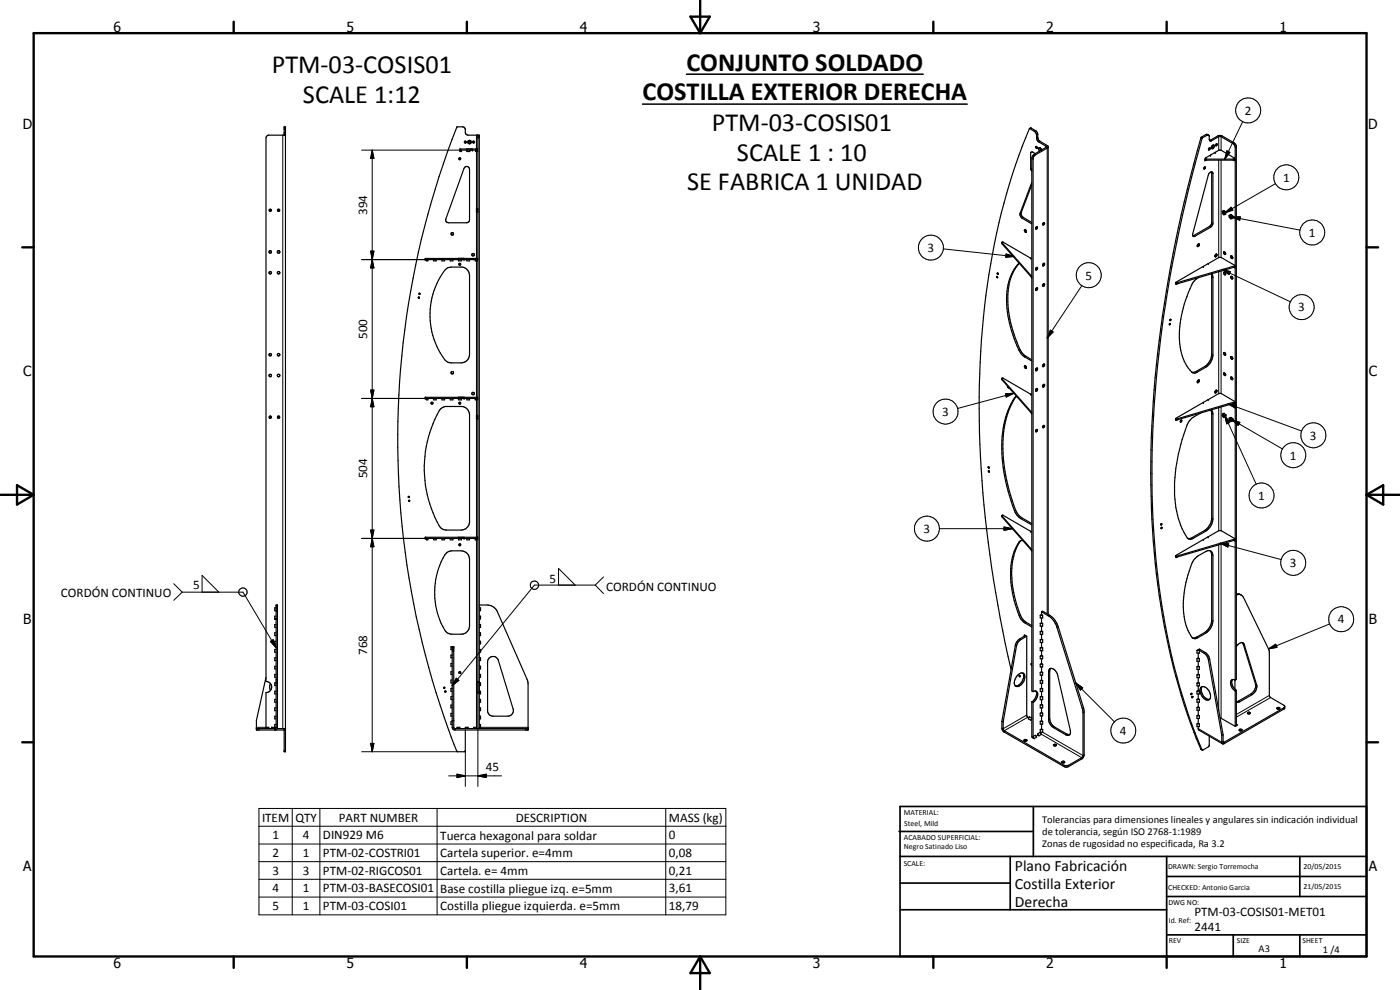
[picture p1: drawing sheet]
<svg xmlns="http://www.w3.org/2000/svg" width="420mm" height="297mm" viewBox="0 0 420 297" stroke-linecap="round" stroke-linejoin="round" font-family="sans-serif">
<g fill="none" stroke="#000" stroke-width=".35">
<path d="M308.9 38.6l1.9 1.2 .3 .8v1l.4 .8 2.6 1.6-.1 .2-3.8 2.2-.5 1.1v159.8l.3 .2M308.9 38.6a201.2 201.2 0 0 0-14.7 70.2 343 343 0 0 0 9.2 92.1M309.3 38.4h.1M309.3 38.4l-.4 .2M309.4 38.4l1.8 1.2 .5 2.4 2.8 1.9-.1 .5-3.7 2.1-.7 1v160M85.3 40.6v-2.5h.4v187.5h-.4v-6.6M85.7 40.6h-5.2l-.5 .3-.2 .5v163.1l.7 .1 .7 .5M137.7 47.5l.5-.1v.5h-.4zM138 45h5.4M139.4 50.3a.83 .83 0 0 1 .9-.3 .83 .83 0 0 1 .6 .8v15.4l-.2 .4-.6 .2h-5.5a.85 .85 0 0 1-.8-1.1zM140.2 45v.5h.8v-.5M140.8 42.3l.4 .3-.2 .3-.4-.3z"/>
<path d="M142.7 45v.5h.3v-.5l.4 .5M143.4 44.7h-5.4v.8h.5v-.5M143.4 40.6v178M309.3 50.5l.4 .2M309.4 50.9l.3 .5M309.5 51h.2M309.5 51l.2 .1M309.7 55.4l-3.3 8.6 .4 1 2.9 1.8M309.7 54.7l-3.6 9.5 .5 1.2 3.1 1.8M310.7 46.1l-.9-.5-.5 .2v5l.2 .2M310.8 44l.5 .2v.4l-.3-.2zM311 43.9l.1 .3"/>
<path d="M311.1 44.2v.2M311.1 44.2l.2 .3-.1-.1M312.2 44.5l.3 .5h-.2zM312.6 45a.47 .47 0 0 0-.3-.6 .47 .47 0 0 0-.6 .3l.4 .6M314.6 44.1v140.2M361.3 50.3l.3-.2 .2 .1-.4 .5zM361.6 47.8v.5l.3-.3M361.6 47.8l.2 .2M361.7 47.5l.3 .3h8.2l.3-.3M361.7 47.8h-.1M361.9 48l-.1-.6 3.9-2.3 .5-.1 4.2 2.4 .1 .5-.3 .1M361.9 48h8.3"/>
<path d="M362.7 40.6l-.5-.3-1.7 .8a372.6 372.6 0 0 0-15.2 100.8 222.3 222.3 0 0 0 11.1 72.4l2.6 7.2 1.4 3.2 .4 .3M362.7 44.6l.3-.2a.37 .37 0 0 1 .1 .4 .37 .37 0 0 1-.4 .2zM362.8 40.6l.3 1.6 .4 .1 2.4-1.4h.4l3.7 2.2 .7 1v160M362.8 40.6l-.4-.1-1.5 .9a380.2 380.2 0 0 0-15.2 97.2 224 224 0 0 0 12 78.7l3.1 7.7 2.1-1.2v-2.9M362.9 51.9l.8-.3 .3 .5v15.1l-.7 1-4.7 2.7a.5 .5 0 0 1-.6-.1 .5 .5 0 0 1 0-.7zM363 42.1l2.6-1.4h1l3.8 2.1 .6 1.1v159.9l-.3 .3M363 44.4l-.3 .5zM363.5 51.6l.1 15.4-.7 1-4.9 2.8M363.5 44.2l.4-.6a.33 .33 0 0 1 0 .5 .33 .33 0 0 1-.4 .1M363.8 43.7l.2-.1a.42 .42 0 0 1 .5 .2 .42 .42 0 0 1-.3 .6l-.2 .2-.5-.2zM364.9 43.8h.1M364.9 43.2h.2a.31 .31 0 0 1 .2 .4 .31 .31 0 0 1-.4 .2z"/>
<path d="M370.5 47.8h.2M370.7 47.8v.5l-.4-.3M370.7 47.8l-.3 .2M81 62.9l.3 .1-.1 .2h-.3zM83.5 62.9h.2v.3h-.3zM128 77.9v.4h.4v-.4M130.1 77.9v.4h.8v-.4M132.6 77.9v.4h.8v-.4M135.1 77.9v.4h.8v-.4M137.6 77.6h1.7M137.6 77.9v.4h.9v-.4M137.9 79l.3 .2-.2 .4-.3-.3z"/>
<path d="M140.1 77.9v.4h.8v-.4M142.6 77.9v.4h.4v-.4l.4 .4M143 62.8h.4M143 63.4h.4M143.4 77.6h-15.8v.3h15.8M143.4 62.7l-.4-.1v1h.4M143.4 62.9v.6M300.7 72.8l8.8 10M305.8 79a16.7 16.7 0 0 0-3.6 13.5 33.4 33.4 0 0 0 4.5 13.9l3 1.9M305.8 78.9v.1M305.9 79a17 17 0 0 0-3.3 13.6 33.5 33.5 0 0 0 4.4 13.6l2.7 1.7M307.5 69l.4 .7z"/>
<path d="M307.5 69a.41 .41 0 0 1 .5 .2 .41 .41 0 0 1-.2 .5l-.3-.3zM309.7 77.6l-8.7-5-.3 .1v.4l9 10.1M311 68.1l-.2 .4M311.1 68.1h.2l.1 .3-.5 .3-.1-.2zM312.9 79.5h.1M313.1 79.1l.2-.1a.4 .4 0 0 1 .1 .5 .4 .4 0 0 1-.5 .1zM313.1 66.8h.2a.38 .38 0 0 1 .1 .5 .38 .38 0 0 1-.4 .1zM313.2 79l-.3 .5M359.8 73.2l-.4 .8M359.8 73.2l.1 .5-.5 .3M359.9 73.2a.49 .49 0 0 0-.5 .3 .49 .49 0 0 0 0 .5M359.9 73.3l-.1 .4-.4 .3"/>
<path d="M362.6 79.1l3.1-1.8 .5-.1 4.3 2.4M362.6 79.1l-9.8 5.7M364.6 77h.1M364.9 77h-.3M365.2 76.3l-.5 .7M365.2 76.3v.3M365.2 76.3l-.4 .1-.2 .6M365.2 76.3v.1M365.2 76.6l-.2 .3M365.2 76.6l-.6 .4M366.8 63.4v.5l.4 .5h.4M367.1 63.7l.2 .4-.2-.1z"/>
<path d="M367.2 63.4l.4 .5M367.2 63.4h-.4M367.2 75.6l.5 .2v.6l-.4-.3zM367.2 63.2h.1M367.2 63.2h.3M367.2 63.2l-.4 .2M367.5 63.2l.4 .5M367.5 63.2l-.3 .2M367.6 75.6l.2 .5M367.6 63.9v.5M367.9 63.7v.5l-.3 .2M367.9 63.7l-.3 .2"/>
<path d="M368.9 64.6h.4M368.9 64.6v.6l.4 .5 .4-.1M369.1 64.9l.3 .2v.2zM369.3 64.4l-.4 .2M369.3 64.6l.4 .5M369.3 64.4v.1M369.4 76.8a.5 .5 0 0 1 .5 .3 .5 .5 0 0 1-.1 .5l-.4-.3zM369.6 64.4l.4 .5M369.6 64.4l-.3 .1M369.6 64.4l-.3 .2M369.7 65.1v.5M369.7 76.8l.3 .5"/>
<path d="M370 64.9v.5l-.3 .2M370 64.9l-.3 .2M370.5 79.6h.1M370.6 79.6v.4M370.6 79.7l-17.5 5.2-.3-.1M370.6 80v.4l-.4-.2M370.6 80l-17.5 5.2M125.6 89.1l.3 .1-.2 .3-.2-.2zM125.8 88h.2v.3h-.2zM133.7 80.9l1.4-.7 3.7-.1a2.57 2.57 0 0 1 2.1 2.5v23.8a2.55 2.55 0 0 1-2.5 2.5h-2.9l-1.2-.3a17.5 17.5 0 0 1-4.9-10.1 22.2 22.2 0 0 1 4.3-17.6zM299.1 83l.3 .3zM299.3 83v.1"/>
<path d="M299.4 81.9l-.1 .3 .2 .1 .1-.1M299.4 81.9l.2 .3M299.4 82l.2 .2M309.4 83l.3 .4M309.5 82.8h.1M309.6 82.8h.1M311 80.3l.3-.1 .1 .3-.5 .5zM311 86.5l.3-.1a.51 .51 0 0 1 0 .5 .51 .51 0 0 1-.5 .2zM311.1 80.3l-.3 .5M311.1 86.4l-.3 .5M313 85.3l.2-.2a.36 .36 0 0 1 .2 .5 .36 .36 0 0 1-.5 .2zM313.2 85.2l-.3 .4"/>
<path d="M351.1 97.1l.1 .2-.2 .2-.1-.3M351.1 97.1l-.2 .2M351.1 97.1l-.1 .1M351.1 96l.1 .2M351.2 95.8l.2 .1-.2 .3M351.2 96.2h.1M351.2 95.8l-.1 .2M351.2 95.8l-.1 .3M352.8 84.8v.3l.3 .1M353.4 85.1l-.4 .1M363.5 82.2l.1 .5v24a4.9 4.9 0 0 1-2.1 3.3l-2.8 1.6-1 .1M363.6 82.1l.4 1.2v23.3a4.9 4.9 0 0 1-2.1 3.6l-2.5 1.4a1.44 1.44 0 0 1-2.2-.5 17.9 17.9 0 0 1-3-14.2 37.1 37.1 0 0 1 3.8-12.1l1.7-1.5"/>
<path d="M367.2 81.7l.5 .2 .1 .5-.3 .1zM367.6 81.7l.2 .5M369.4 83a.38 .38 0 0 1 .5 .2 .38 .38 0 0 1-.3 .5zM369.7 83l.3 .4M128 119.5v.5h.4v-.5M130.1 119.5v.5h.8v-.5M132.6 119.5v.5h.8v-.5M135.1 119.5v.5h.8v-.5M137.6 119.2h1.7M137.6 119.5v.5h.9v-.5M140.1 119.5v.5h.8v-.5M141.7 117.8h.6v.6h-.6z"/>
<path d="M142.6 119.5v.5h.4v-.5l.4 .5M143.4 119.2h-15.8v.3h15.8M300.7 113.6l9 10.1M302.4 115.8v.4l.4 .1M305 119a28.5 28.5 0 0 0-3.8 19.6 52.1 52.1 0 0 0 4.1 15.5l1.4 1.3 3 1.7M305.1 119h-.2a19 19 0 0 0-3.8 9.5 48.6 48.6 0 0 0 3.9 25.8l1.3 1.3 3.4 1.9M307.5 109.9l.3 .6M307.5 109.8a.5 .5 0 0 1 .5 .2 .5 .5 0 0 1 0 .5M307.5 109.8l.3 .7M307.5 109.8l.4 .7M307.5 109.7v.2M307.8 110.5h.2"/>
<path d="M307.8 110.5h.1M308 110.5h-.1M309.3 118.2v.1M309.3 118.2l.4 .2M309.3 118.3l-8.3-4.8h-.3v.4l9 10.1M311 110.5l.3-.1 .1 .3-.5 .6zM311 116.7l.3-.1a.49 .49 0 0 1 0 .5 .49 .49 0 0 1-.5 .2zM311.1 116.6l-.3 .5M311.1 110.5l-.3 .5M313 109.6l-.1 .2M313.1 115.4l.3-.1 .1 .2-.3 .6-.3-.1zM313.2 109.3l-.3 .6a.4 .4 0 0 0 .5-.1 .4 .4 0 0 0-.1-.6l-.3 .4"/>
<path d="M313.2 115.4l-.3 .5M359.4 114.2l.3-.2 .2 .2-.3 .6-.3-.1zM359.8 114v.5l-.4 .3 .4-.8M362.6 119.9l3.1-1.8 .5-.1 4.3 2.4M362.6 119.9h.1M362.6 119.9l-9.8 5.7 .3 .1 17.5-5.2M365.2 117.1l-.5 .8M365.2 117.1a.45 .45 0 0 0-.5 .3 .45 .45 0 0 0 .1 .5M365.2 117.1v.1M365.2 117.1v.3M365.2 117.4l-.4 .5M367.2 105.8l.5 .2 .1 .5-.5-.2z"/>
<path d="M367.2 111.9l.5 .2 .1 .5-.5-.2zM367.6 111.9l.2 .5M367.6 105.8l.2 .5M369.4 113.2v-.1a.4 .4 0 0 1 .5 .3 .4 .4 0 0 1-.3 .5zM369.4 107a.4 .4 0 0 1 .5 .3 .4 .4 0 0 1-.3 .4l-.2-.3zM369.7 107.1l.3 .4M369.7 113.2l.3 .5M81 125l.3 .1-.1 .2h-.3zM83.5 125h.2v.3h-.3zM129.4 120.8a.31 .31 0 0 1 .4-.1 .31 .31 0 0 1 0 .5 .31 .31 0 0 1-.4-.1zM132.3 122.6l1.3-.6h5.2a2.57 2.57 0 0 1 2.1 2.5v32a2.55 2.55 0 0 1-2.5 2.5h-4.4l-1.4-.4a21.2 21.2 0 0 1-4-8.8 34.7 34.7 0 0 1 3.7-27.2zM137.7 120.8l.5-.1v.5h-.4z"/>
<path d="M143 124.9h.4M143 125.4h.3M143.3 124.8v-.2h-.3v1.1h.4M143.3 125.5h.1M143.4 125l-.1 .6M309.4 123.8l.3 .4M310.9 129l.5-.1-.4 .7-.2-.2zM311 128.9l-.2 .4M313.1 127.8l-.1 .1M313.1 127.7l.2-.1a.38 .38 0 0 1 .1 .5 .38 .38 0 0 1-.4 .2zM352.8 125.6v.3l.3 .1M353.4 125.9l-.4 .1"/>
<path d="M354.4 126.1v-.1a.28 .28 0 0 1 .2 .4 .28 .28 0 0 1-.4 .1zM360.3 123.9a7.3 7.3 0 0 0-3.5 2.5 52.7 52.7 0 0 0-4.3 18.3 30.2 30.2 0 0 0 2.3 14l1.6 2.8M363.4 123l.2 .7v32.1a4.8 4.8 0 0 1-2.1 3.4l-4 2.3h-1M363.5 123l.4 .6 .1 .6v31.5a4.8 4.8 0 0 1-2.1 3.7l-4.1 2.3-.7 .1-.7-.3M366.8 124.2v.6l.4 .5 .4-.1M367 124.5l.3 .2v.3zM367.2 124.2l.4 .5M367.2 124.2h-.4M367.2 124v.1M367.2 124h.3M367.2 124l-.4 .2M367.5 124l.4 .5"/>
<path d="M367.5 124l-.3 .2M367.6 124.7v.5M367.9 124.5v.6l-.3 .1M367.9 124.5l-.3 .2M368.9 125.5v.5l.4 .5 .4-.1M369.1 125.8l.4 .3-.2 .1zM369.3 125.3l-.4 .2M369.3 125.4l.4 .5M369.3 125.4l-.4 .1M369.3 125.3h.1M369.5 126.1l-.1 .1M369.6 125.3l.4 .4"/>
<path d="M369.6 125.3h-.3M369.6 125.3l-.3 .1M369.7 125.9v.5M370 125.7v.6l-.3 .1M370 125.7l-.3 .2M370.5 120.4h.1M370.6 120.8v.4l-.4-.2M370.6 120.4v.4M370.6 120.8l-17.5 5.2M122.6 150.2l.3-.1 .1 .2-.2 .2zM296.6 141.3h.2l.1 .3zM296.7 140.1l-.1 .3 .3-.1"/>
<path d="M296.7 140.1l.2 .2M296.7 140.1v.1M296.8 140.2l.1 .1M296.8 141.4l.1 .1M296.9 141.5h.1M300.7 154.8l9 10M309.7 159.6l-8.7-5h-.3v.5l8.8 10M348.5 158.4v.2M348.5 158.4l.3-.1-.3 .3M348.5 158.6h.1M348.5 157.1l.2 .1-.1 .3-.2-.2M348.5 157.1l-.1 .3"/>
<path d="M348.5 157.1l-.1 .2M348.6 158.2l-.1 .2M128 161.5v.5h.4v-.5M130.1 161.5v.5h.8v-.5M132.6 161.5v.5h.8v-.5M133.7 166.2l.8-.7 .7-.2h3.2a2.59 2.59 0 0 1 2.5 2.5v20a2.52 2.52 0 0 1-2.5 2.5h-2.8l-1.1-.3a7 7 0 0 1-2.5-4 22.1 22.1 0 0 1 1.7-19.8zM135.1 161.5v.5h.8v-.5M137.6 161.5v.5h.9v-.5M137.8 163.2h.4v.4a.28 .28 0 0 1-.4 .1 .28 .28 0 0 1 0-.5zM140.1 161.5v.5h.8v-.5M142.6 161.5v.5h.4v-.5l.4 .5M143.4 161.2h-15.8v.3h15.8"/>
<path d="M306.3 162.2a13 13 0 0 0-3 8.5 34.9 34.9 0 0 0 2.8 14.7l1.3 1.4 2.3 1.3M306.3 162.2h.7M306.4 162.2a19.1 19.1 0 0 0-2.4 14.5 22.1 22.1 0 0 0 3.2 9.4l2.5 1.6M309.4 165l.3 .4M309.5 165.1h.1M309.6 165.1l.1 .1M352.8 166.8v.3l.3 .1M353.4 167.1l-.4 .1M361.1 161.9h.1M361.1 161.9l-8.3 4.9M362.6 161.1l3.1-1.8 .5-.1 4.3 2.4M362.6 161.1l-1.5 .8"/>
<path d="M363.2 165.3l.5 .4 .3 1v19.6a4.8 4.8 0 0 1-2.1 3.7l-2.4 1.3a1.4 1.4 0 0 1-2.2-.8 20.6 20.6 0 0 1-1.8-13.6l1-4.4 1.7-4.4a7.6 7.6 0 0 1 3.7-2.6 1.02 1.02 0 0 1 1.1-.3 1.02 1.02 0 0 1 .6 1v20.2a4.9 4.9 0 0 1-2.1 3.4l-2.3 1.3-1.4 .3M370.5 161.6h.1M370.6 161.7l-17.5 5.2-.3-.1M370.6 162l-17.5 5.2M370.6 161.6v.4M370.6 161.9h.1M370.6 161.9v.4l-.4-.2M370.6 161.9v.1M371 178.2h.9l.7 .4M371 178.5l1-.1 .6 .2M372.6 178.6l.6 .6 7.7 16 .1 13.8 4.4 2.7 .2 .8-18.5 10.7-.4-.3v-2.2M82.9 184.9h-.4v.8h.4"/>
<path d="M82.9 182.4h-.4v.8h.4M82.9 187.4h-.4v.8h.4M82.9 189.9h-.4v.8h.4M82.9 192.4h-.4v.8h.4M82.9 194.9h-.4v.8h.4M82.9 197.4h-.4v.8h.4M82.9 199.9h-.4v.8h.4M135.7 194.9h-.4v-.8h.9l.1 24.5h22.2M135.7 199.1h-.4v.8h.4M135.7 196.6h-.4v.8h.4M143.8 181.5l2.8 .1a3.2 3.2 0 0 1 2.7 1.9l9 20.6 .2 1v13.9h-21.9l-.6-.2-.3-.6v-24.1M143.8 184.9h.4v.8h-.4"/>
<path d="M143.8 189.9h.4v.8h-.4M143.8 194.9h.4v.8h-.4M143.8 199.9h.4v.8h-.4M143.8 197.4h.4v.8h-.4M143.8 192.4h.4v.8h-.4M143.8 187.4h.4v.8h-.4M143.8 182.4h.4v.8h-.4M146.8 197.5a1.65 1.65 0 0 1 2.8 .6l4.4 14.6a1.67 1.67 0 0 1-1.6 2.2h-4.4a1.6 1.6 0 0 1-1.7-1.4v-15.2zM307.4 190.5l.4 .2-.4 .2zM307.8 190.7l-2.2 1.3-.9 1.4-4 23M307.8 190.7l.3 .2M308.1 190.9v23.8l.7 .7"/>
<path d="M308.1 190.9l-2.4 1.5-.7 1.5-3.9 22.7M309.7 199.1h-.3l.3 .6M312.2 187.1h.7M312.2 187.1v.8h.7v-.8M312.2 184.6v.8h.7v-.8M312.2 189.5v.8h.7v-.8M312.2 191.9v.9h.7v-.9M312.2 194.4v.8h.7v-.8M312.2 196.8v.9h.7v-.9M312.2 199.3v.8h.7v-.8M312.2 191.9h.7M312.2 196.8h.7"/>
<path d="M312.2 199.3h.7M312.2 194.4h.7M312.2 189.5h.7M312.2 184.6h.7M312.6 183.6l.3-.2 2.7 1.6 1.6 2.2 8 25.1 .2 1.1v13.3l-.3 .6-4.6 2.8h-1l-18.3-10.5-.5-.9v-2.3M312.6 183.6l2 1.2a5.8 5.8 0 0 1 2.6 3.4l7.7 24.7v14.2l-4.2 2.5h-1.4l-18-10.4-.2-.4v-2.2M312.6 183.6v.8M312.6 185.4v1.5M312.6 187.9v1.4M312.6 190.3v1.5M312.6 192.8v1.4M312.6 195.2v1.4"/>
<path d="M312.6 197.7v1.4M312.6 186.9l.3 .2M312.6 186.9l-.4 .2M312.6 191.8l.3 .1M312.6 191.8l-.4 .1M312.6 196.6l.3 .2M312.6 196.6l-.4 .2M312.6 199.1l.3 .2M312.6 199.1l-.4 .2M312.6 194.2l.3 .2M312.6 194.2l-.4 .2M312.6 189.3l.3 .2"/>
<path d="M312.6 189.3l-.4 .2M312.6 184.4l.3 .2M312.6 184.4l-.4 .2M359.2 197.6h.7M359.2 195.2v.8h.7v-.8M359.2 197.6v.8h.7v-.8M359.2 195.2h.7M359.6 196v1.4M359.6 198.4v1.5M359.6 194.9l.3-.2a5.1 5.1 0 0 1 2.6 1.9l.5 1.2 4.1 22.7M359.6 194.9l2.2 1.4 .8 1.4 4.1 23M359.6 197.4l.3 .2"/>
<path d="M359.6 197.4l-.4 .2M359.6 194.9l.3 .3M359.6 194.9l-.4 .3M359.6 199.9l.3 .2M359.6 199.9l-.4 .2M371 194.1a1.57 1.57 0 0 1 2.2-1.1l3.9 12.5a2.89 2.89 0 0 1-1.3 2.9l-3.7 2.2-1.1 .1M372.9 192.8l3.9 12.5a3 3 0 0 1-1.4 2.9l-4.4 2.4M79.8 203.2l-2.8 13v2.8h8.7M79.8 218.2h.9v.4M81.2 205.1l.3 .9-.3 1.1M81.2 207.1l-.7 .6-.7 .1v10.8M81.2 205.1l-.3 .9 .3 1.1"/>
<path d="M81.5 218.6v-.4h.9v.4M82.9 212.4h-.4v.8h.4M82.9 209.8h-.4v.9h.4M82.9 207.4h-.4v.8h.4M82.9 218.2l-.3 .4h-5.6M82.9 218.2v-36.7h.4l-.1 37.1M82.9 202.4h-.4v.8h.4M82.9 204.9h-.4v.8h.4M82.9 214.9h-.4v.8h.4M82.9 217.4h-.4v.8h.4M83.2 218.6h2.5M83.2 218.6l-.7 .4"/>
<path d="M133.3 206.2l.2 .1-.2 .2-.2-.1zM135.7 211.5h-.4v.9h.4M135.7 209h-.4v.8h.4M135.7 206.5h-.4v.9h.4M135.7 204h-.4v.9h.4M135.7 214h-.4v.9h.4M135.7 216.5h-.4v.9h.4M135.7 201.5h-.4v.9h.4M135.7 216.2h.5M137.1 218.6v-.4h.9v.4M137.8 201.5h.4v.4a.29 .29 0 0 1-.4 .1 .29 .29 0 0 1 0-.5zM139.6 218.6v-.4h.9v.4"/>
<path d="M142.1 218.6v-.4h.9v.4M143.4 204.5h.4M143.4 207.8h.4M143.8 218.6v-178l-3.5-.1-.6-.6-.3-1.6-.6-.2h-1.6a254.8 254.8 0 0 0 0 187.4l2.1 .1 .3-.3v-6.3M143.8 212.4h.4v.8h-.4M143.8 209.8h.4v.9h-.4M143.8 207.4h.4v.8h-.4M143.8 204.9h.4v.8h-.4M143.8 214.9h.4v.8h-.4M143.8 217.4h.4v.8h-.4l.4 .4M143.8 202.4h.4v.8h-.4M300.7 216.4l.4 .2"/>
<path d="M304.4 205.1l.1 .4M306 202.7l.1 .2M306.1 202.7l-.3 .2 .3 .2v-.2M306.1 202.7v.1M306.1 202.9h.1M306.9 201.9a2.8 2.8 0 0 1-2.2 3.9M306.9 201.9a1.93 1.93 0 0 1 0 3 1.53 1.53 0 0 1-2.2 .8l-.3-.7M306.9 201.9a3 3 0 0 0-2.5 3.1M308.9 215.1l.8 .4-.4 .6-.7-.4zM309.7 210.6l.3 .2M309.7 210.6v10.6l.3 .2M309.7 215.9l-.4 .2"/>
<path d="M310 207.5l.5-.2a1.15 1.15 0 0 1 1 .8 1.15 1.15 0 0 1-.3 1.2l-1.2 1.5M310 210.8v10.6M310.8 207.3a2.6 2.6 0 0 1-1.1 3.3M312.2 201.8v.8h.7v-.8M312.2 204.2v.8h.7v-.8M312.2 206.7v.8h.7v-.8M312.2 209.1v.8h.7v-.8M312.2 211.5v.9h.7v-.9M312.2 214v.8h.7v-.8M312.2 216.5v.8h.7v-.8M312.2 218.9v.8h.7v-.8M312.2 201.8h.7"/>
<path d="M312.2 206.7h.7M312.2 211.5h.7M312.2 216.5h.7M312.2 218.9h.7M312.2 214h.7M312.2 209.1h.7M312.2 204.2h.7M312.5 219.7l-.2 .3M312.6 200.1v1.4M312.6 202.6v1.4M312.6 205v1.5M312.6 207.5v1.4"/>
<path d="M312.6 209.9v1.4M312.6 212.4v1.4M312.6 214.8v1.4M312.6 217.3v1.4M312.6 201.5l.3 .3M312.6 201.5l-.4 .3M312.6 206.5l.3 .2M312.6 206.5l-.4 .2M312.6 211.3l.3 .2M312.6 211.3l-.4 .2M312.6 216.2l.3 .3M312.6 216.2l-.4 .3"/>
<path d="M312.6 218.7l.3 .2M312.6 218.7l-.4 .2M312.6 213.8l.3 .2M312.6 213.8l-.4 .2M312.6 208.9l.3 .2M312.6 208.9l-.4 .2M312.6 204l.3 .2M312.6 204l-.4 .2M315 200.7a2.06 2.06 0 0 1 2.4 2l3.9 17.3-.4 .5-.6 .1-4.2-2.3a3.2 3.2 0 0 1-1.4-2.5v-14.3zM315.3 200.6l-.3 .5v14.5a3.3 3.3 0 0 0 1.4 2.5l3.8 2.2 .8 .1M357.4 208.2l.3-.1-.2 .3M357.4 208.2v.2"/>
<path d="M357.4 208.4h.1M357.5 208.2l-.1 .1M357.7 209.2v.1M357.7 209.3h.1M357.7 209.2h.1M357.8 209l-.1 .2M357.8 209l.2 .1-.3 .2M359.2 205v.8h.7v-.8M359.2 200.1h.7M359.2 209.8h.7M359.2 217.2v.8h.7v-.8M359.2 217.2h.7"/>
<path d="M359.2 200.1v.8h.7v-.8M359.2 202.5v.8h.7v-.8M359.2 207.4v.8h.7v-.8M359.2 209.8v.9h.7v-.9M359.2 212.3v.8h.7v-.8M359.2 214.8v.8h.7v-.8M359.2 212.3h.7M359.2 207.4h.7M359.2 202.5h.7M359.2 205h.7M359.2 214.8h.7M359.6 218l.2 1.1 7.1 4.1"/>
<path d="M359.6 200.9v1.4M359.6 203.3v1.5M359.6 205.8v1.4M359.6 208.2v1.5M359.6 210.7v1.4M359.6 213.1v1.4M359.6 215.6v1.4M359.6 217l.3 .2M359.6 217l-.4 .2M359.6 212.1l.3 .2M359.6 212.1l-.4 .2M359.6 207.2l.3 .2"/>
<path d="M359.6 207.2l-.4 .2M359.6 202.3l.3 .2M359.6 202.3l-.4 .2M359.6 204.8l.3 .2M359.6 204.8l-.4 .2M359.6 209.7l.3 .1M359.6 209.7l-.4 .1M359.6 214.5l.3 .3M359.6 214.5l-.4 .3M360.4 206.2a1.67 1.67 0 0 1 2.4 1.1 1.74 1.74 0 0 1-.2 2.8 2.87 2.87 0 0 1-2.2-3.9zM360.8 206a2.83 2.83 0 0 0 2.2 3.8M366.1 215.4l4.6 2.5"/>
<path d="M369.9 203.9a2.36 2.36 0 0 0 .7 2.9M370.6 206.8l.4 .3M370.6 204v2.8M370.7 204.1l-.7-.2a1.37 1.37 0 0 0-.4 2.2l1.1 1.2M370.7 207.3v10.6M371 207.1l-.3 .2M371 207.1v10.6M371 217.7l-.3 .2M371 217.3l.4 .3-.4 .1M372 218.9l.4-.1 .4 .3-.7 .2-.2-.2zM372.1 219.2h.5M374.6 214.1h.4"/>
<path d="M375.1 214.1l-.3 .1-.5-.2 .6-.3 .3 .1-.1 .4M383.4 212.7l-.2-.2 .3-.2 .6 .1-.2 .3M383.4 212.7h.5M383.5 212.7h.5M383.5 212.7h-.1M385.6 212l-18.3 10.8-.2-.2v-2.1M307.3 222.1v.1M307.3 222.2l.2 .1M307.5 222.3h.5M308.1 222.3h-.6M308.1 222l-.5-.1-.3 .2M308.1 222h.1"/>
<path d="M308.2 222l-.1 .3M310 221l.7-.4 .4 .6-.7 .4zM310 221.4l.4 .2M311.4 220.2v.4M311.4 220.6l-.5 .3M311.4 220.2l.8-.4 .3 .6-.7 .4M311.4 220.2l.4 .6M311.4 220.6l.4 .2M316.3 223.8h.6M318.7 228.6a.39 .39 0 0 1 .5-.2 .39 .39 0 0 1 .2 .5h-.6zM318.8 228.9h.6M367.1 220.5l-.4 .2"/>
<circle cx="139.6" cy="42.6" r=".29"/>
<circle cx="140.9" cy="42.6" r=".54"/>
<circle cx="142.1" cy="42.6" r=".31"/>
<circle cx="81.1" cy="75.6" r=".38"/>
<circle cx="81.1" cy="63.1" r=".32"/>
<circle cx="83.6" cy="63.1" r=".34"/>
<circle cx="83.6" cy="75.6" r=".39"/>
<circle cx="135.8" cy="70.2" r=".38"/>
<circle cx="142" cy="76.4" r=".37"/>
<circle cx="81.1" cy="81.8" r=".37"/>
<circle cx="83.6" cy="81.8" r=".38"/>
<circle cx="81.1" cy="112.7" r=".38"/>
<circle cx="81.1" cy="106.4" r=".37"/>
<circle cx="83.6" cy="106.4" r=".38"/>
<circle cx="83.6" cy="112.7" r=".39"/>
<circle cx="135.8" cy="111.8" r=".38"/>
<circle cx="81.1" cy="125.2" r=".34"/>
<circle cx="83.6" cy="125.2" r=".35"/>
<circle cx="122.7" cy="149.1" r=".18"/>
<circle cx="133.7" cy="207.5" r=".2"/>
<circle cx="316.7" cy="223.5" r=".38"/>
</g>
<g fill="none" stroke="#000" stroke-width=".3">
<path d="M85.3 39.7h.4M85.3 38.9h.4M309.4 38.4l-.3 .2M310.7 39.2l-.3 .2M372.9 36.5l-5.3 11.3M84.9 40.6v178M111.7 45l.5 2.5h-1zM111.7 45v180.6M138.1 44.7v.3h-29.6M142.8 44.7v.3M143 40.6v4.1M143 45.5v17.1"/>
<path d="M143.4 41.4h.4M309.7 47.5l.3 .3M310.4 46.3l.3 .2M311.4 41.2l-.3 .2M311.4 40.4l-.3 .2M312.2 42.4l-.4 .2M313.9 43.9v.3M314.3 44.4v139.7M360.4 41.3l.4 .2M360.5 41.1l.4 .3M361.9 40.4l.3 .2M362.1 47.8v.2"/>
<path d="M363.3 42l.3 .2M363.6 51.9l.4 .2M365.7 41v4.1M365.7 48v29.3M366.5 41v4.1M366.5 48v29.3M368.2 45.3l.9 .4-1.5 2.1zM370.1 47.8v.2M370.4 42.8l-.4 .3M371 44.1l-.3 .2M382.8 55.1l-15.2 8.8M81.4 63.1l-.1-.2h-.3l-.2 .2 .3 .2"/>
<path d="M83.9 63.1l-.4-.2-.2 .2 .3 .2M111.2 75.4h1l-.5 2.5zM111.7 77.9l.5 2.5h-1zM127.7 77.6v.3h-19.2M143 63.6v14M143 78.3v40.9M143.2 77.6v.3M283.1 74.7l21.3 2.3M300.7 72.8v.3M302 76.2l2.4 .8-2.6 .2zM305.8 78.9v.1M306.5 63.8l-.4 .2"/>
<path d="M307.2 65.3l-.4 .2M358.3 70.7l.3 .2M362.9 68l.4 .2M363.6 66.8l.4 .2M367.6 63.9l1.9-1.7 .5 .8zM369.7 65.1h2.5l-.1 1zM369.7 65.1l20.4 3.9M370.5 79.8v.3M309.5 82.8v.3M315.2 99.1l.8 .5-1.7 1.8zM324.7 85.7l-10.4 15.7M353.1 84.9v.3"/>
<path d="M363.6 83.1l.4 .2M365.7 81.5v36.6M366.5 81.3v36.8M366.8 80.9l2.5 .6-.5 .9zM366.8 80.9l20.5 9.7M111.2 117.1h1l-.5 2.4zM111.7 119.5l.5 2.5h-1zM127.7 119.2v.3h-19.2M143 120v4.6M143.2 119.2v.3M300.7 113.6v.3M301.7 118.2l2.6-.2-2.3 1.1z"/>
<path d="M304.3 118l-16.9 4.6M304.8 119.2l-.4 .2M306.1 104.9l-.3 .2M307.9 106.9l-.4 .2M359 111.4l.4 .2M361.5 110l.4 .2M363.6 106.3l.4 .3M81.4 125.2l-.2-.3-.2 .1-.2 .1 .3 .3M83.9 125.2l-.2-.3-.2 .1-.2 .1 .3 .3M143 125.7v35.5M309.5 123.6v.4M353.1 125.7v.3"/>
<path d="M363.6 124l.4 .2M365.7 122.3v37M366.5 122.1v37.2M367.6 124.7l1.5 2-.9 .5zM367.6 124.7l9.4 20.6M368.6 121.2l2.5 .4-.4 .9zM368.6 121.2l22 8.1M369.7 125.9l2.4 .8-.5 .9zM369.7 125.9l15.2 8.8M370.5 120.6v.3M111.2 159h1l-.5 2.5zM281.9 158.6h21.9"/>
<path d="M300.7 154.8v.3M301.3 158.1l2.5 .5-2.5 .5zM304.8 153l-.4 .2M306.7 155.4l-.4 .2M361.5 159.2l.4 .2M363.6 155.5l.4 .2M52.1 175.1l2.6 2.6M54.7 177.7h18.2l10 16.7M54.7 177.7l-2.6 2.4M60.7 177.7v-5.1l5 5.1M111.7 161.5l.5 2.5h-1zM127.7 161.2v.3h-19.2"/>
<path d="M143 162v56.2M143.2 161.2v.3M167.6 175.6v-5l5 5M178.6 175.6h-18.2l-24.7 30.1M178.6 175.6l2.5 2.5M181.1 173.1l-2.5 2.5M306.2 162.4l-.4 .2M309.5 164.8v.3M353.1 166.9v.3M357.8 161.3l.3 .2M363.6 166.5l.4 .2M365.7 163.4v49.8"/>
<path d="M366.2 163l2.6 .2-.3 .9zM366.2 163l18.3 4.9M366.5 163.2v52.3M370.5 161.8v.3M81.1 192.4l.9-.5 .9 2.5zM82.5 185.7h.4M82.9 183.5h.4M135.7 195.3h.5M304.7 193.7l.3 .2M306.1 191.7l.3 .2M306.2 184.4l-.4 .3M308 186.7l-.3 .2"/>
<path d="M315 184.6l-.4 .2M317.6 188l-.4 .2M359.2 191.1l.3 .2M361.5 189.8l.4 .2M361.6 195.7l-.3 .3M363 197.8l-.3 .2M363.6 186.1l.4 .2M373.1 193.2l.3 .2M380.7 194.7l2.2-1.4 .3 .9zM399.1 187.2l-18.4 7.5M77 218.2h2.8M77.8 218.6v.4"/>
<path d="M81.5 218.2v.4M82.5 218.6v.4M82.9 218.2h.4M82.9 205.1h.4M82.9 203.8h.4M85.2 218.6v.4M135.7 218.2h.5M136.6 218.6v.4M136.9 203.5l.8 .6-2 1.6zM143.4 218.6v17.4M144.2 218.2h14.3M157.6 218.6v.4"/>
<path d="M308.1 214.5l-7 4.2-.4-.3M308.5 215.2l-7.1 4v.5M312.9 219.7l12.1 7 .4-.2M315 215.6l-.3 .2M315 201.3l-.3 .2M316.4 218.1l-.3 .2M322.9 204.9l2 1.5-.6 .7zM322.9 204.9l11.6 11.7M325.2 212.3l-.4 .2M325.4 213.7l-.4 .2M358.3 219.8l.4 .2M359.6 218.6l7.1 4.1 .4-.2 .3 .2v.4"/>
<path d="M371.7 210.4l.4 .2M375.4 208.2l.4 .2M376.8 205.3l.3 .2M380.9 208.7l-9.9 5.7M381.3 209.3l-10.3 5.9M385.3 212.4v.4M85.3 225.2h.4M108.5 225.6h28.9M111.2 223.1h1l-.5 2.5zM134.7 232.8h15.8M137.1 232.3l2.5 .5-2.5 .5zM139.6 225.2v10.8"/>
<path d="M143.4 232.8l2.5-.5v1zM312.5 220.3l12.1 7v.4M319.3 229.6v.4M320.2 220.3l-.3 .2M320.7 229.6v.4M360.4 224.7l.4 .3M77.7 242.6h140.1v31.9h-140.1zM77.7 247.9h140.1M77.7 253.2h140.1M77.7 258.5h140.1M87.7 242.6v31.9M96 242.6v31.9"/>
<path d="M131.2 242.6v31.9M199.8 242.6v31.9M77.7 263.8h140.1M77.7 269.2h140.1"/>
<circle cx="374.6" cy="33.1" r="3.8"/>
<circle cx="386" cy="53.2" r="3.7"/>
<circle cx="279.4" cy="74.3" r="3.8"/>
<circle cx="393.8" cy="69.8" r="3.8"/>
<circle cx="326.8" cy="82.6" r="3.8"/>
<circle cx="390.6" cy="92.2" r="3.7"/>
<circle cx="283.8" cy="123.5" r="3.8"/>
<circle cx="388.1" cy="136.6" r="3.8"/>
<circle cx="394.2" cy="130.6" r="3.8"/>
<circle cx="278.2" cy="158.6" r="3.7"/>
<circle cx="378.6" cy="148.7" r="3.8"/>
<circle cx="72.9" cy="177.7" r="1.25"/>
<circle cx="160.4" cy="175.6" r="1.26"/>
<circle cx="388.1" cy="168.9" r="3.7"/>
<circle cx="402.5" cy="185.8" r="3.8"/>
<circle cx="337.1" cy="219.2" r="3.8"/>
</g>
<g fill="#000">
<circle cx="85.7" cy="40.6" r=".18"/>
<circle cx="140.1" cy="45" r=".18"/>
<circle cx="140.1" cy="44.7" r=".18"/>
<circle cx="141.8" cy="45" r=".18"/>
<circle cx="141.8" cy="44.7" r=".18"/>
<circle cx="143.4" cy="40.6" r=".18"/>
<circle cx="143.8" cy="40.6" r=".18"/>
<circle cx="363.3" cy="46.5" r=".18"/>
<circle cx="364.7" cy="45.7" r=".18"/>
<circle cx="127.6" cy="77.6" r=".18"/>
<circle cx="127.6" cy="77.9" r=".18"/>
<circle cx="137.6" cy="77.9" r=".18"/>
<circle cx="139.3" cy="77.9" r=".18"/>
<circle cx="309.3" cy="77.4" r=".18"/>
<circle cx="361.1" cy="79.9" r=".18"/>
<circle cx="362.6" cy="79.1" r=".18"/>
<circle cx="127.6" cy="119.5" r=".18"/>
<circle cx="127.6" cy="119.2" r=".18"/>
<circle cx="137.6" cy="119.5" r=".18"/>
<circle cx="139.3" cy="119.5" r=".18"/>
<circle cx="309.3" cy="118.3" r=".18"/>
<circle cx="362.6" cy="119.9" r=".18"/>
<circle cx="361.1" cy="120.7" r=".18"/>
<circle cx="309.3" cy="159.4" r=".18"/>
<circle cx="127.6" cy="161.5" r=".18"/>
<circle cx="127.6" cy="161.2" r=".18"/>
<circle cx="137.6" cy="161.5" r=".18"/>
<circle cx="137.6" cy="161.2" r=".18"/>
<circle cx="139.3" cy="161.2" r=".18"/>
<circle cx="139.3" cy="161.5" r=".18"/>
<circle cx="361.1" cy="161.9" r=".18"/>
<circle cx="362.6" cy="161.1" r=".18"/>
<circle cx="135.7" cy="194.1" r=".18"/>
<circle cx="136.2" cy="194.1" r=".18"/>
<circle cx="77" cy="218.6" r=".18"/>
<circle cx="85.7" cy="219" r=".18"/>
<circle cx="85.7" cy="218.6" r=".18"/>
<circle cx="143.4" cy="207.8" r=".18"/>
<circle cx="143.4" cy="204.5" r=".18"/>
<circle cx="143.8" cy="207.8" r=".18"/>
<circle cx="143.8" cy="204.5" r=".18"/>
<circle cx="158.5" cy="218.6" r=".18"/>
</g>
<path d="M192.8 31.2h97.5M206 22.3h71.1" fill="none" stroke="#000" stroke-width=".46"/>
<g fill="none" stroke="#000" stroke-width=".71">
<path d="M10.1 9.9h400v277.1h-400zM70.1 6.5v3.4M140.1 6.5v3.4M207.2 5h5.8l-2.9 4.9zM210.1 0v9.9M280.1 6.5v3.4M350.1 6.5v3.4M6.7 74.2h3.4M410.1 74.2h3.5M.1 148.5h10M5.1 145.6l5 2.9-5 2.9zM410.1 148.5h10"/>
<path d="M410.1 148.5l5-2.9v5.8zM6.7 222.7h3.4M410.1 222.7h3.5M70.1 287v3.4M140.1 287v3.4M210.1 287v10M210.1 287l2.9 5h-5.8zM280.1 287v3.4M350.1 287v3.4"/>
</g>
<g fill="none" stroke="#000" stroke-width=".51">
<path d="M269.8 249.5h40.3M270.1 242h140v45h-140zM270.1 257h140M303.2 257v16M310.1 242v15M350.1 257v30M390.1 257v12M270.1 265h33.1M270.1 273h80M350.1 269h60M350.1 263h60M350.1 280.5h60"/>
<path d="M370.1 280.5v6.5M390.1 280.5v6.5"/>
</g>
<g fill="#000">
<path d="M111.7 45l.5 2.5h-1zM368.2 45.3l.9 .4-1.5 2.1zM111.2 75.4h1l-.5 2.5zM302 76.2l2.4 .8-2.6 .2zM367.6 63.9l1.9-1.7 .5 .8zM369.7 65.1h2.5l-.1 1zM111.7 77.9l.5 2.5h-1zM315.2 99.1l.8 .5-1.7 1.8zM366.8 80.9l2.5 .6-.5 .9zM111.2 117.1h1l-.5 2.4zM301.7 118.2l2.6-.2-2.3 1.1zM111.7 119.5l.5 2.5h-1z"/>
<path d="M367.6 124.7l1.5 2-.9 .5zM368.6 121.2l2.5 .4-.4 .9zM369.7 125.9l2.4 .8-.5 .9zM111.2 159h1l-.5 2.5zM301.3 158.1l2.5 .5-2.5 .5zM111.7 161.5l.5 2.5h-1zM366.2 163l2.6 .2-.3 .9zM81.1 192.4l.9-.5 .9 2.5zM380.7 194.7l2.2-1.4 .3 .9zM136.9 203.5l.8 .6-2 1.6zM322.9 204.9l2 1.5-.6 .7zM111.2 223.1h1l-.5 2.5z"/>
<path d="M137.1 232.3l2.5 .5-2.5 .5zM143.4 232.8l2.5-.5v1z"/>
</g>
<g font-size="7.9">
<text x="81.6" y="21.8">PTM-03-COSIS01</text>
<text x="206.1" y="21.2">CONJUNTO SOLDADO</text>
<text x="90.9" y="30.8">SCALE 1:12</text>
<text x="192.9" y="30.1">COSTILLA EXTERIOR DERECHA</text>
<text x="213.6" y="39.2">PTM-03-COSIS01</text>
<text x="221.2" y="48.2">SCALE 1 : 10</text>
<text x="206.2" y="57.1">SE FABRICA 1 UNIDAD</text>
</g>
<g font-size="4.7">
<text x="304.6" y="261.2">Plano Fabricación</text>
<text x="304.6" y="266.6">Costilla Exterior</text>
<text x="304.6" y="272">Derecha</text>
</g>
<g font-size="4.2">
<text x="34" y="9.6">6</text>
<text x="104" y="9.6">5</text>
<text x="174" y="9.6">4</text>
<text x="244" y="9.6">3</text>
<text x="314" y="9.6">2</text>
<text x="384" y="9.6">1</text>
<text x="6.8" y="38.7">D</text>
<text x="410.6" y="38.7">D</text>
<text x="7" y="112.9">C</text>
<text x="410.8" y="112.9">C</text>
<text x="7" y="187.1">B</text>
<text x="410.8" y="187.1">B</text>
<text x="7" y="261.4">A</text>
<text x="410.8" y="261.4">A</text>
<text x="34" y="290.4">6</text>
<text x="104" y="290.4">5</text>
<text x="174" y="290.4">4</text>
<text x="244" y="290.4">3</text>
<text x="314" y="290.4">2</text>
<text x="384" y="290.4">1</text>
</g>
<g font-size="3.9">
<text x="373.6" y="34.4">2</text>
<text x="385.1" y="54.5">1</text>
<text x="110.2" y="64.5" transform="rotate(-90 110.2 64.5)">394</text>
<text x="392.8" y="71">1</text>
<text x="278.4" y="75.6">3</text>
<text x="325.7" y="83.9">5</text>
<text x="389.6" y="93.4">3</text>
<text x="110.2" y="101.7" transform="rotate(-90 110.2 101.7)">500</text>
<text x="282.8" y="124.8">3</text>
<text x="393.1" y="131.9">3</text>
<text x="387.1" y="137.9">1</text>
<text x="110.2" y="143.6" transform="rotate(-90 110.2 143.6)">504</text>
<text x="377.6" y="149.9">1</text>
<text x="277.2" y="159.9">3</text>
<text x="387.1" y="170.1">3</text>
<text x="18.3" y="179.2">CORDÓN CONTINUO</text>
<text x="57.9" y="176.9">5</text>
<text x="164.9" y="174.8">5</text>
<text x="181.9" y="177.2">CORDÓN CONTINUO</text>
<text x="401.5" y="187.1">4</text>
<text x="110.2" y="196.6" transform="rotate(-90 110.2 196.6)">768</text>
<text x="336.1" y="220.5">4</text>
<text x="145.8" y="231.3">45</text>
<text x="78.6" y="246.5">ITEM</text>
<text x="81.7" y="251.8">1</text>
<text x="88.6" y="246.5">QTY</text>
<text x="90.9" y="251.8">4</text>
<text x="96.9" y="251.8">DIN929 M6</text>
<text x="101.7" y="246.5">PART NUMBER</text>
<text x="132.1" y="251.9">Tuerca hexagonal para soldar</text>
<text x="154.8" y="246.5">DESCRIPTION</text>
<text x="200.7" y="246.6">MASS (kg)</text>
<text x="200.7" y="251.8">0</text>
<text x="81.7" y="257.2">2</text>
<text x="90.9" y="257.1">1</text>
<text x="96.9" y="257.2">PTM-02-COSTRI01</text>
<text x="132.1" y="257.2">Cartela superior. e=4mm</text>
<text x="200.7" y="257.2">0,08</text>
<text x="81.7" y="262.5">3</text>
<text x="90.9" y="262.5">3</text>
<text x="96.9" y="262.5">PTM-02-RIGCOS01</text>
<text x="132.1" y="262.6">Cartela. e= 4mm</text>
<text x="200.7" y="262.5">0,21</text>
<text x="81.7" y="267.8">4</text>
<text x="90.9" y="267.8">1</text>
<text x="96.9" y="267.8">PTM-03-BASECOSI01</text>
<text x="132.1" y="267.8">Base costilla pliegue izq. e=5mm</text>
<text x="200.7" y="267.8">3,61</text>
<text x="81.7" y="273">5</text>
<text x="90.9" y="273.1">1</text>
<text x="96.9" y="273.1">PTM-03-COSI01</text>
<text x="132.1" y="273.2">Costilla pliegue izquierda. e=5mm</text>
<text x="200.7" y="273.1">18,79</text>
<text x="358.5" y="275">PTM-03-COSIS01-MET01</text>
<text x="358.5" y="279.4">2441</text>
</g>
<g font-size="3.1">
<text x="312.7" y="246.8">Tolerancias para dimensiones lineales y angulares sin indicación individual</text>
<text x="312.7" y="250.4">de tolerancia, según ISO 2768-1:1989</text>
<text x="312.7" y="254">Zonas de rugosidad no especificada, Ra 3.2</text>
<text x="377.7" y="285.6">A3</text>
<text x="397" y="285.9">1 /4</text>
</g>
<g font-size="2.4">
<text x="271.2" y="244.4">MATERIAL:</text>
<text x="271.3" y="252">ACABADO SUPERFICIAL:</text>
<text x="271.4" y="247.9">Steel, Mild</text>
<text x="271.3" y="254.6">Negro Satinado Liso</text>
<text x="271.2" y="259.7">SCALE:</text>
<text x="350.6" y="260.8">DRAWN: Sergio Torremocha</text>
<text x="391.2" y="260.6">20/05/2015</text>
<text x="350.6" y="267">CHECKED: Antonio Garcia</text>
<text x="391.2" y="266.7">21/05/2015</text>
<text x="350.6" y="271.4">DWG NO:</text>
<text x="350.8" y="276.9">Id. Ref:</text>
<text x="350.8" y="282.8">REV</text>
<text x="371.2" y="282.9">SIZE</text>
<text x="390.9" y="282.9">SHEET</text>
</g>
</svg>
